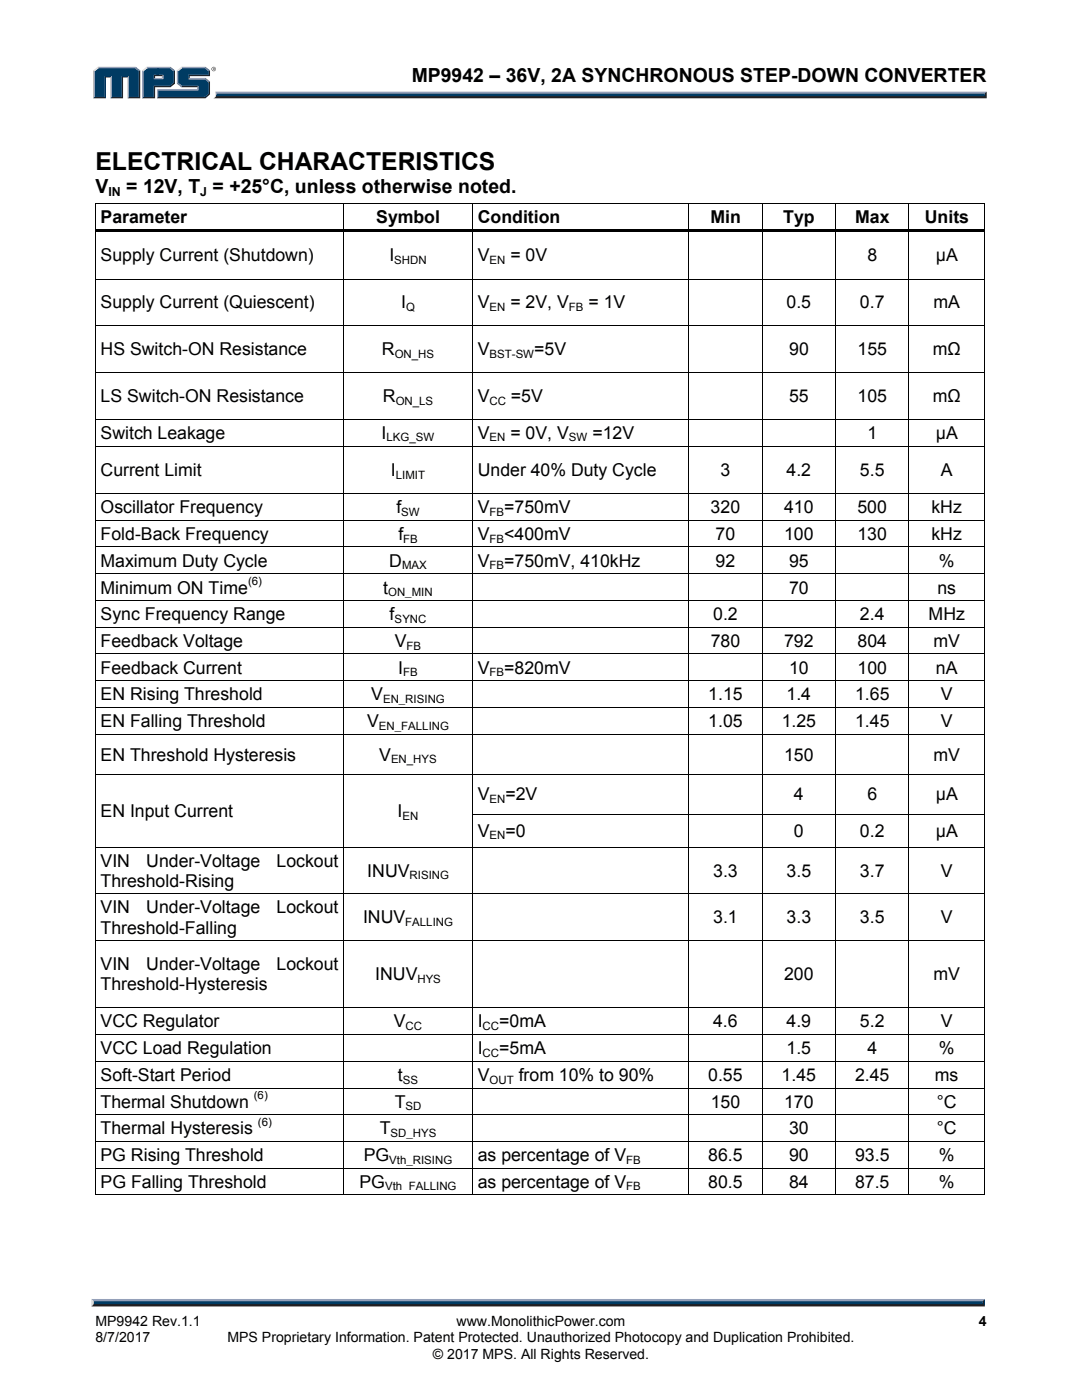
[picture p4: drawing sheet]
<svg xmlns="http://www.w3.org/2000/svg" width="216mm" height="279mm" viewBox="0 0 216 279" stroke-linecap="round" stroke-linejoin="round" font-family="sans-serif">
<path d="M43 18.3h153.9l-.4 .7h-153.4z" fill="#94a0b9"/>
<path d="M43.1 19h153.4l.4 .6h-154.3l.4-.2z" fill="#231f20"/>
<path d="M196.5 18.7l.4-.4v1.3l-.4-.4z" fill="#001339"/>
<path d="M43.2 18.7h153.3v.5h-153.4z" fill="#003b63"/>
<path d="M43 18.3l.2 .5a.79 .79 0 0 1-.6 .8 1.24 1.24 0 0 0 .4-1.3z" fill="#dcddde"/>
<path d="M30.7 15.8l.3-.3h1.3l.3 .3z" fill="#94a0b9"/>
<g fill="#003b63">
<path d="M18.9 14.2l.8-.6h7.2l.8 .6v5.2h-2v-4.2h-1.4v4.2h-2v-4.2h-1.4v4.2h-2z"/>
<path d="M28.6 14.2l.8-.6h2.2v1.3h-.9v.9h1.9v-.9h-1.3v-1.3h2.5l.8 .6v2.3l-.8 .6h-3.1v2.3h-2.1z"/>
<path d="M31.5 18h8.1v-.9h-3.3l-.8-.6v-2.3l.8-.6h4.5l.8 .6v.7h-4v.9h3.2l.8 .6v2.2l-.8 .8h-9.3z"/>
</g>
<path d="M36.2 13.5h4.8" fill="none" stroke="#94a0b9" stroke-width=".27"/>
<path d="M35.3 14l.9-.7 .2 .3-.8 .6z" fill="#dcddde"/>
<path d="M35.4 14v2.7" fill="none" stroke="#94a0b9" stroke-width=".27"/>
<path d="M35.3 16.7l.3-.2 .8 .6-.2 .3z" fill="#547194"/>
<path d="M36.2 17.3h3.4" fill="none" stroke="#001339" stroke-width=".27"/>
<g fill="#94a0b9">
<path d="M31.3 17.8h8v-.4l.3-.3v.9h-8z"/>
<path d="M31.3 17.8l.3 .2v1.4l-.3 .2z"/>
</g>
<path d="M37.6 14.9h4v-.7l.3-.2v1.2h-4v.3l-.3 .3z" fill="#001339"/>
<path d="M37.6 15.7h3.4" fill="none" stroke="#94a0b9" stroke-width=".27"/>
<path d="M41 15.5l.9 .8-.3 .1-.8-.6z" fill="#547194"/>
<g fill="#001339">
<path d="M31.3 19.6l.3-.2h9.2l.8-.8v-2.2l.3-.1v2.5l-.9 .8z"/>
<path d="M30.7 17.1h3.1l.8-.6v-2.3l.3-.2v2.7l-.9 .7h-3v2.2h-2.7l.3-.2h2.1z"/>
</g>
<path d="M34 13.3l.9 .7-.3 .2-.8-.6z" fill="#547194"/>
<path d="M29.2 13.5h4.8" fill="none" stroke="#94a0b9" stroke-width=".27"/>
<path d="M28.3 14l.9-.7 .2 .3-.8 .6z" fill="#dcddde"/>
<path d="M28.5 14v5.6" fill="none" stroke="#94a0b9" stroke-width=".27"/>
<path d="M32.3 15.2l.3-.3v.9l-.3-.3z" fill="#94a0b9"/>
<g fill="#001339">
<path d="M30.7 14.9h1.9l-.3 .3h-1.3v.3l-.3 .3z"/>
<path d="M27.7 14.2l.3-.2v5.6h-2.5l.2-.2h2z"/>
</g>
<path d="M27.1 13.3l.9 .7-.3 .2-.8-.6z" fill="#547194"/>
<path d="M19.5 13.5h7.6" fill="none" stroke="#94a0b9" stroke-width=".27"/>
<path d="M18.6 14l.9-.7 .2 .3-.8 .6z" fill="#dcddde"/>
<path d="M18.7 14v5.6" fill="none" stroke="#94a0b9" stroke-width=".27"/>
<path d="M20.9 15.2h1.4l-.3 .3h-.9v4.1h-2.5l.3-.2h2z" fill="#001339"/>
<path d="M22.2 15.2v4.4" fill="none" stroke="#94a0b9" stroke-width=".27"/>
<path d="M24.3 15.2h1.4l-.2 .3h-.9v4.1h-2.6l.3-.2h2z" fill="#001339"/>
<path d="M25.6 15.2v4.4" fill="none" stroke="#94a0b9" stroke-width=".27"/>
<path d="M41 13.3l.9 .7-.3 .2-.8-.6z" fill="#547194"/>
<g fill="#231f20">
<path d="M18.7 260h177.4l.4 .7h-178.3z"/>
<path d="M42.2 13.8a.45 .45 0 0 1 .9 0 .45 .45 0 0 1-.9 0zM42.3 13.8a.37 .37 0 0 0 .7 0 .37 .37 0 0 0-.7 0zM42.5 13.5l.3 .1v.4l-.2-.2-.1 .2zM42.6 13.6v.2l.1-.1z"/>
</g>
<path d="M18.3 259.2h178.2l-.4 .8h-177.4z" fill="#94a0b9"/>
<path d="M196.5 259.2v1.5l-.4-.4v-.6z" fill="#001339"/>
<path d="M18.7 259.7h177.4v.6h-177.4z" fill="#003b63"/>
<path d="M18.2 259.2l.5 .5v.6l-.5 .4z" fill="#dcddde"/>
<g fill="#000">
<path d="M19 40.5h.1v.7h-.1zM19 45.7h.1v1.1h-.1zM19 55.6h.1v.7h-.1zM19.1 45.7h49.4v.5h-49.4zM68.5 40.5h.1v.7h-.1zM68.5 46.2h.1v.6h-.1zM68.5 45.7h25.7v.5h-25.7zM68.5 55.6h.1v.7h-.1zM94.2 40.5h.2v.7h-.2zM94.2 46.2h.2v.6h-.2zM94.2 45.7h43.2v.5h-43.2zM94.2 55.6h.2v.7h-.2z"/>
<path d="M137.4 40.5h.1v.7h-.1zM137.4 46.2h.1v.6h-.1zM137.4 45.7h14.6v.5h-14.6zM137.4 55.6h.1v.7h-.1zM152 40.5h.2v.7h-.2zM152 46.2h.2v.6h-.2zM152 45.7h14.7v.5h-14.7zM152 55.6h.2v.7h-.2zM166.7 40.5h.1v.7h-.1zM166.7 46.2h.1v.6h-.1zM166.7 45.7h14.6v.5h-14.6zM166.7 55.6h.1v.7h-.1z"/>
<path d="M181.3 40.5h.2v.7h-.2zM181.3 46.2h.2v.6h-.2zM181.3 45.7h15.1v.5h-15.1zM181.3 55.6h.2v.7h-.2zM196.4 40.5h.2v.7h-.2zM196.4 40.5h.2v.1h-.2zM196.4 45.7h.2v1.1h-.2zM196.4 55.6h.2v.7h-.2zM19 64.8h.1v.7h-.1zM19 74.3h.1v.7h-.1zM68.5 64.8h.1v.7h-.1zM68.5 74.3h.1v.7h-.1z"/>
<path d="M94.2 64.8h.2v.7h-.2zM94.2 74.3h.2v.7h-.2zM137.4 64.8h.1v.7h-.1zM137.4 74.3h.1v.7h-.1zM152 64.8h.2v.7h-.2zM152 74.3h.2v.7h-.2zM166.7 64.8h.1v.7h-.1zM166.7 74.3h.1v.7h-.1zM181.3 64.8h.2v.7h-.2zM181.3 74.3h.2v.7h-.2zM196.4 64.8h.2v.7h-.2zM196.4 74.3h.2v.7h-.2z"/>
<path d="M19 83.6h.1v.7h-.1zM19 88.9h.1v.7h-.1zM19 98.5h.1v.7h-.1zM68.5 83.6h.1v.7h-.1zM68.5 88.9h.1v.7h-.1zM68.5 98.5h.1v.7h-.1zM94.2 83.6h.2v.7h-.2zM94.2 88.9h.2v.7h-.2zM94.2 98.5h.2v.7h-.2zM137.4 83.6h.1v.7h-.1zM137.4 88.9h.1v.7h-.1zM137.4 98.5h.1v.7h-.1z"/>
<path d="M152 83.6h.2v.7h-.2zM152 88.9h.2v.7h-.2zM152 98.5h.2v.7h-.2zM166.7 83.6h.1v.7h-.1zM166.7 88.9h.1v.7h-.1zM166.7 98.5h.1v.7h-.1zM181.3 83.6h.2v.7h-.2zM181.3 88.9h.2v.7h-.2zM181.3 98.5h.2v.7h-.2zM196.4 83.6h.2v.7h-.2zM196.4 88.9h.2v.7h-.2zM196.4 98.5h.2v.7h-.2z"/>
<path d="M19 103.8h.1v.7h-.1zM19 109.1h.1v.7h-.1zM19 114.4h.1v.7h-.1zM68.5 103.8h.1v.7h-.1zM68.5 109.1h.1v.7h-.1zM68.5 114.4h.1v.7h-.1zM94.2 103.8h.2v.7h-.2zM94.2 109.1h.2v.7h-.2zM94.2 114.4h.2v.7h-.2zM137.4 103.8h.1v.7h-.1zM137.4 109.1h.1v.7h-.1zM137.4 114.4h.1v.7h-.1z"/>
<path d="M152 103.8h.2v.7h-.2zM152 109.1h.2v.7h-.2zM152 114.4h.2v.7h-.2zM166.7 103.8h.1v.7h-.1zM166.7 109.1h.1v.7h-.1zM166.7 114.4h.1v.7h-.1zM181.3 103.8h.2v.7h-.2zM181.3 109.1h.2v.7h-.2zM181.3 114.4h.2v.7h-.2zM196.4 103.8h.2v.7h-.2zM196.4 109.1h.2v.7h-.2zM196.4 114.4h.2v.7h-.2z"/>
<path d="M19 119.8h.1v.7h-.1zM19 125.2h.1v.7h-.1zM19 130.4h.1v.7h-.1zM19 135.8h.1v.7h-.1zM68.5 119.8h.1v.7h-.1zM68.5 125.2h.1v.7h-.1zM68.5 130.4h.1v.7h-.1zM68.5 135.8h.1v.7h-.1zM94.2 119.8h.2v.7h-.2zM94.2 125.2h.2v.7h-.2zM94.2 130.4h.2v.7h-.2zM94.2 135.8h.2v.7h-.2z"/>
<path d="M137.4 119.8h.1v.7h-.1zM137.4 125.2h.1v.7h-.1zM137.4 130.4h.1v.7h-.1zM137.4 135.8h.1v.7h-.1zM152 119.8h.2v.7h-.2zM152 125.2h.2v.7h-.2zM152 130.4h.2v.7h-.2zM152 135.8h.2v.7h-.2zM166.7 119.8h.1v.7h-.1zM166.7 125.2h.1v.7h-.1zM166.7 130.4h.1v.7h-.1zM166.7 135.8h.1v.7h-.1z"/>
<path d="M181.3 119.8h.2v.7h-.2zM181.3 125.2h.2v.7h-.2zM181.3 130.4h.2v.7h-.2zM181.3 135.8h.2v.7h-.2zM196.4 119.8h.2v.7h-.2zM196.4 125.2h.2v.7h-.2zM196.4 130.4h.2v.7h-.2zM196.4 135.8h.2v.7h-.2zM19 141.1h.1v.7h-.1zM19 146.5h.1v.7h-.1zM19 154.5h.1v.7h-.1zM68.5 141.1h.1v.7h-.1z"/>
<path d="M68.5 146.5h.1v.7h-.1zM68.5 154.5h.1v.7h-.1zM94.2 141.1h.2v.7h-.2zM94.2 146.5h.2v.7h-.2zM94.2 154.5h.2v.7h-.2zM137.4 141.1h.1v.7h-.1zM137.4 146.5h.1v.7h-.1zM137.4 154.5h.1v.7h-.1zM152 141.1h.2v.7h-.2zM152 146.5h.2v.7h-.2zM152 154.5h.2v.7h-.2zM166.7 141.1h.1v.7h-.1z"/>
<path d="M166.7 146.5h.1v.7h-.1zM166.7 154.5h.1v.7h-.1zM181.3 141.1h.2v.7h-.2zM181.3 146.5h.2v.7h-.2zM181.3 154.5h.2v.7h-.2zM196.4 141.1h.2v.7h-.2zM196.4 146.5h.2v.7h-.2zM196.4 154.5h.2v.7h-.2zM19 162.4h.1v.7h-.1zM19 169h.1v.7h-.1zM19 178.3h.1v.7h-.1zM68.5 162.4h.1v.7h-.1z"/>
<path d="M68.5 169h.1v.7h-.1zM68.5 178.3h.1v.7h-.1zM94.2 162.4h.2v.7h-.2zM94.2 169h.2v.7h-.2zM94.2 178.3h.2v.7h-.2zM137.4 162.4h.1v.7h-.1zM137.4 169h.1v.7h-.1zM137.4 178.3h.1v.7h-.1zM152 162.4h.2v.7h-.2zM152 169h.2v.7h-.2zM152 178.3h.2v.7h-.2zM166.7 162.4h.1v.7h-.1z"/>
<path d="M166.7 169h.1v.7h-.1zM166.7 178.3h.1v.7h-.1zM181.3 162.4h.2v.7h-.2zM181.3 169h.2v.7h-.2zM181.3 178.3h.2v.7h-.2zM196.4 162.4h.2v.7h-.2zM196.4 169h.2v.7h-.2zM196.4 178.3h.2v.7h-.2zM19 187.6h.1v.7h-.1zM68.5 187.6h.1v.7h-.1zM94.2 187.6h.2v.7h-.2zM137.4 187.6h.1v.7h-.1z"/>
<path d="M152 187.6h.2v.7h-.2zM166.7 187.6h.1v.7h-.1zM181.3 187.6h.2v.7h-.2zM196.4 187.6h.2v.7h-.2zM19 201h.1v.7h-.1zM19 206.4h.1v.7h-.1zM19 211.8h.1v.6h-.1zM19 217.1h.1v.7h-.1zM68.5 201h.1v.7h-.1zM68.5 206.4h.1v.7h-.1zM68.5 211.8h.1v.6h-.1zM68.5 217.1h.1v.7h-.1z"/>
<path d="M94.2 201h.2v.7h-.2zM94.2 206.4h.2v.7h-.2zM94.2 211.8h.2v.6h-.2zM94.2 217.1h.2v.7h-.2zM137.4 201h.1v.7h-.1zM137.4 206.4h.1v.7h-.1zM137.4 211.8h.1v.6h-.1zM137.4 217.1h.1v.7h-.1zM152 201h.2v.7h-.2zM152 206.4h.2v.7h-.2zM152 211.8h.2v.6h-.2zM152 217.1h.2v.7h-.2z"/>
<path d="M166.7 201h.1v.7h-.1zM166.7 206.4h.1v.7h-.1zM166.7 211.8h.1v.6h-.1zM166.7 217.1h.1v.7h-.1zM181.3 201h.2v.7h-.2zM181.3 206.4h.2v.7h-.2zM181.3 211.8h.2v.6h-.2zM181.3 217.1h.2v.7h-.2zM196.4 201h.2v.7h-.2zM196.4 206.4h.2v.7h-.2zM196.4 211.8h.2v.6h-.2zM196.4 217.1h.2v.7h-.2z"/>
<path d="M19 222.4h.1v.7h-.1zM19 227.7h.1v.7h-.1zM19 233.1h.1v.7h-.1zM68.5 222.4h.1v.7h-.1zM68.5 227.7h.1v.7h-.1zM68.5 233.1h.1v.7h-.1zM94.2 222.4h.2v.7h-.2zM94.2 227.7h.2v.7h-.2zM94.2 233.1h.2v.7h-.2zM137.4 222.4h.1v.7h-.1zM137.4 227.7h.1v.7h-.1zM137.4 233.1h.1v.7h-.1z"/>
<path d="M152 222.4h.2v.7h-.2zM152 227.7h.2v.7h-.2zM152 233.1h.2v.7h-.2zM166.7 222.4h.1v.7h-.1zM166.7 227.7h.1v.7h-.1zM166.7 233.1h.1v.7h-.1zM181.3 222.4h.2v.7h-.2zM181.3 227.7h.2v.7h-.2zM181.3 233.1h.2v.7h-.2zM196.4 222.4h.2v.7h-.2zM196.4 227.7h.2v.7h-.2zM196.4 233.1h.2v.7h-.2z"/>
<path d="M196.4 238.4h.2v.1h-.2z"/>
</g>
<g fill="none" stroke="#000" stroke-width=".2">
<path d="M19 40.6h49.5M19 41.2v4.5M19 46.8v8.8M19 56.3v8.5M19.1 55.7h49.4M68.5 41.2v4.5M68.5 46.8v8.8M68.5 56.3v8.5M68.6 40.6h25.6M68.6 55.7h25.6M94.3 41.2v4.5M94.3 46.8v8.8"/>
<path d="M94.3 56.3v8.5M94.4 40.6h43M94.4 55.7h43M137.5 41.2v4.5M137.5 46.8v8.8M137.5 56.3v8.5M137.5 40.6h14.5M137.5 55.7h14.5M152.1 41.2v4.5M152.1 46.8v8.8M152.1 56.3v8.5M152.2 40.6h14.5"/>
<path d="M152.2 55.7h14.5M166.8 41.2v4.5M166.8 46.8v8.8M166.8 56.3v8.5M166.8 40.6h14.5M166.8 55.7h14.5M181.4 41.2v4.5M181.4 46.8v8.8M181.4 56.3v8.5M181.5 40.6h14.9M181.5 55.7h14.9M196.5 41.2v4.5"/>
<path d="M196.5 46.8v8.8M196.5 56.3v8.5M19 65.5v8.8M19 75v8.6M19.1 64.9h49.4M19.1 74.4h49.4M68.5 65.5v8.8M68.5 75v8.6M68.6 64.9h25.6M68.6 74.4h25.6M94.3 65.5v8.8M94.3 75v8.6"/>
<path d="M94.4 64.9h43M94.4 74.4h43M137.5 65.5v8.8M137.5 75v8.6M137.5 64.9h14.5M137.5 74.4h14.5M152.1 65.5v8.8M152.1 75v8.6M152.2 64.9h14.5M152.2 74.4h14.5M166.8 65.5v8.8M166.8 75v8.6"/>
<path d="M166.8 64.9h14.5M166.8 74.4h14.5M181.4 65.5v8.8M181.4 75v8.6M181.5 64.9h14.9M181.5 74.4h14.9M196.5 65.5v8.8M196.5 75v8.6M19 84.3v4.6M19 89.6v8.9M19 99.2v4.6M19.1 83.7h49.4"/>
<path d="M19.1 89h49.4M19.1 98.6h49.4M68.5 84.3v4.6M68.5 89.6v8.9M68.5 99.2v4.6M68.6 83.7h25.6M68.6 89h25.6M68.6 98.6h25.6M94.3 84.3v4.6M94.3 89.6v8.9M94.3 99.2v4.6M94.4 83.7h43"/>
<path d="M94.4 89h43M94.4 98.6h43M137.5 84.3v4.6M137.5 89.6v8.9M137.5 99.2v4.6M137.5 83.7h14.5M137.5 89h14.5M137.5 98.6h14.5M152.1 84.3v4.6M152.1 89.6v8.9M152.1 99.2v4.6M152.2 83.7h14.5"/>
<path d="M152.2 89h14.5M152.2 98.6h14.5M166.8 84.3v4.6M166.8 89.6v8.9M166.8 99.2v4.6M166.8 83.7h14.5M166.8 89h14.5M166.8 98.6h14.5M181.4 84.3v4.6M181.4 89.6v8.9M181.4 99.2v4.6M181.5 83.7h14.9"/>
<path d="M181.5 89h14.9M181.5 98.6h14.9M196.5 84.3v4.6M196.5 89.6v8.9M196.5 99.2v4.6M19 104.5v4.6M19 109.8v4.6M19 115.1v4.7M19.1 103.9h49.4M19.1 109.2h49.4M19.1 114.5h49.4M19.1 119.9h49.4"/>
<path d="M68.5 104.5v4.6M68.5 109.8v4.6M68.5 115.1v4.7M68.6 103.9h25.6M68.6 109.2h25.6M68.6 114.5h25.6M68.6 119.9h25.6M94.3 104.5v4.6M94.3 109.8v4.6M94.3 115.1v4.7M94.4 103.9h43M94.4 109.2h43"/>
<path d="M94.4 114.5h43M94.4 119.9h43M137.5 104.5v4.6M137.5 109.8v4.6M137.5 115.1v4.7M137.5 103.9h14.5M137.5 109.2h14.5M137.5 114.5h14.5M137.5 119.9h14.5M152.1 104.5v4.6M152.1 109.8v4.6M152.1 115.1v4.7"/>
<path d="M152.2 103.9h14.5M152.2 109.2h14.5M152.2 114.5h14.5M152.2 119.9h14.5M166.8 104.5v4.6M166.8 109.8v4.6M166.8 115.1v4.7M166.8 103.9h14.5M166.8 109.2h14.5M166.8 114.5h14.5M166.8 119.9h14.5M181.4 104.5v4.6"/>
<path d="M181.4 109.8v4.6M181.4 115.1v4.7M181.5 103.9h14.9M181.5 109.2h14.9M181.5 114.5h14.9M181.5 119.9h14.9M196.5 104.5v4.6M196.5 109.8v4.6M196.5 115.1v4.7M19 120.5v4.7M19 125.9v4.5M19 131.1v4.7"/>
<path d="M19 136.5v4.6M19.1 125.2h49.4M19.1 130.5h49.4M19.1 135.9h49.4M68.5 120.5v4.7M68.5 125.9v4.5M68.5 131.1v4.7M68.5 136.5v4.6M68.6 125.2h25.6M68.6 130.5h25.6M68.6 135.9h25.6M94.3 120.5v4.7"/>
<path d="M94.3 125.9v4.5M94.3 131.1v4.7M94.3 136.5v4.6M94.4 125.2h43M94.4 130.5h43M94.4 135.9h43M137.5 120.5v4.7M137.5 125.9v4.5M137.5 131.1v4.7M137.5 136.5v4.6M137.5 125.2h14.5M137.5 130.5h14.5"/>
<path d="M137.5 135.9h14.5M152.1 120.5v4.7M152.1 125.9v4.5M152.1 131.1v4.7M152.1 136.5v4.6M152.2 125.2h14.5M152.2 130.5h14.5M152.2 135.9h14.5M166.8 120.5v4.7M166.8 125.9v4.5M166.8 131.1v4.7M166.8 136.5v4.6"/>
<path d="M166.8 125.2h14.5M166.8 130.5h14.5M166.8 135.9h14.5M181.4 120.5v4.7M181.4 125.9v4.5M181.4 131.1v4.7M181.4 136.5v4.6M181.5 125.2h14.9M181.5 130.5h14.9M181.5 135.9h14.9M196.5 120.5v4.7M196.5 125.9v4.5"/>
<path d="M196.5 131.1v4.7M196.5 136.5v4.6M19 141.8v4.7M19 147.2v7.3M19 155.2v7.2M19.1 141.2h49.4M19.1 146.6h49.4M19.1 154.5h49.4M68.5 141.8v4.7M68.5 147.2v7.3M68.5 155.2v7.2M68.6 141.2h25.6"/>
<path d="M68.6 146.6h25.6M68.6 154.5h25.6M94.3 141.8v4.7M94.3 147.2v7.3M94.3 155.2v7.2M94.4 141.2h43M94.4 146.6h43M94.4 154.5h43M137.5 141.8v4.7M137.5 147.2v7.3M137.5 155.2v7.2M137.5 141.2h14.5"/>
<path d="M137.5 146.6h14.5M137.5 154.5h14.5M152.1 141.8v4.7M152.1 147.2v7.3M152.1 155.2v7.2M152.2 141.2h14.5M152.2 146.6h14.5M152.2 154.5h14.5M166.8 141.8v4.7M166.8 147.2v7.3M166.8 155.2v7.2M166.8 141.2h14.5"/>
<path d="M166.8 146.6h14.5M166.8 154.5h14.5M181.4 141.8v4.7M181.4 147.2v7.3M181.4 155.2v7.2M181.5 141.2h14.9M181.5 146.6h14.9M181.5 154.5h14.9M196.5 141.8v4.7M196.5 147.2v7.3M196.5 155.2v7.2M19 163.1v5.9"/>
<path d="M19 169.7v8.6M19 179v8.6M19.1 169.1h49.4M19.1 178.4h49.4M68.5 163.1v5.9M68.5 169.7v8.6M68.5 179v8.6M68.6 169.1h25.6M68.6 178.4h25.6M94.3 163.1v5.9M94.3 169.7v8.6M94.3 179v8.6"/>
<path d="M94.4 162.5h43M94.4 169.1h43M94.4 178.4h43M137.5 163.1v5.9M137.5 169.7v8.6M137.5 179v8.6M137.5 162.5h14.5M137.5 169.1h14.5M137.5 178.4h14.5M152.1 163.1v5.9M152.1 169.7v8.6M152.1 179v8.6"/>
<path d="M152.2 162.5h14.5M152.2 169.1h14.5M152.2 178.4h14.5M166.8 163.1v5.9M166.8 169.7v8.6M166.8 179v8.6M166.8 162.5h14.5M166.8 169.1h14.5M166.8 178.4h14.5M181.4 163.1v5.9M181.4 169.7v8.6M181.4 179v8.6"/>
<path d="M181.5 162.5h14.9M181.5 169.1h14.9M181.5 178.4h14.9M196.5 163.1v5.9M196.5 169.7v8.6M196.5 179v8.6M19 188.3v12.7M19.1 187.7h49.4M68.5 188.3v12.7M68.6 187.7h25.6M94.3 188.3v12.7M94.4 187.7h43"/>
<path d="M137.5 188.3v12.7M137.5 187.7h14.5M152.1 188.3v12.7M152.2 187.7h14.5M166.8 188.3v12.7M166.8 187.7h14.5M181.4 188.3v12.7M181.5 187.7h14.9M196.5 188.3v12.7M19 201.7v4.7M19 207.1v4.7M19 212.4v4.7"/>
<path d="M19 217.8v4.6M19.1 201.1h49.4M19.1 206.5h49.4M19.1 211.8h49.4M19.1 217.2h49.4M68.5 201.7v4.7M68.5 207.1v4.7M68.5 212.4v4.7M68.5 217.8v4.6M68.6 201.1h25.6M68.6 206.5h25.6M68.6 211.8h25.6"/>
<path d="M68.6 217.2h25.6M94.3 201.7v4.7M94.3 207.1v4.7M94.3 212.4v4.7M94.3 217.8v4.6M94.4 201.1h43M94.4 206.5h43M94.4 211.8h43M94.4 217.2h43M137.5 201.7v4.7M137.5 207.1v4.7M137.5 212.4v4.7"/>
<path d="M137.5 217.8v4.6M137.5 201.1h14.5M137.5 206.5h14.5M137.5 211.8h14.5M137.5 217.2h14.5M152.1 201.7v4.7M152.1 207.1v4.7M152.1 212.4v4.7M152.1 217.8v4.6M152.2 201.1h14.5M152.2 206.5h14.5M152.2 211.8h14.5"/>
<path d="M152.2 217.2h14.5M166.8 201.7v4.7M166.8 207.1v4.7M166.8 212.4v4.7M166.8 217.8v4.6M166.8 201.1h14.5M166.8 206.5h14.5M166.8 211.8h14.5M166.8 217.2h14.5M181.4 201.7v4.7M181.4 207.1v4.7M181.4 212.4v4.7"/>
<path d="M181.4 217.8v4.6M181.5 201.1h14.9M181.5 206.5h14.9M181.5 211.8h14.9M181.5 217.2h14.9M196.5 201.7v4.7M196.5 207.1v4.7M196.5 212.4v4.7M196.5 217.8v4.6M19 238.4h49.5M19 223.1v4.6M19 228.4v4.7"/>
<path d="M19 233.8v4.7M19.1 222.5h49.4M19.1 227.8h49.4M19.1 233.2h49.4M68.5 223.1v4.6M68.5 228.4v4.7M68.5 233.8v4.7M68.6 222.5h25.6M68.6 227.8h25.6M68.6 233.2h25.6M68.6 238.4h25.6M94.3 223.1v4.6"/>
<path d="M94.3 228.4v4.7M94.3 233.8v4.7M94.4 222.5h43M94.4 227.8h43M94.4 233.2h43M94.4 238.4h43M137.5 223.1v4.6M137.5 228.4v4.7M137.5 233.8v4.7M137.5 222.5h14.5M137.5 227.8h14.5M137.5 233.2h14.5"/>
<path d="M137.5 238.4h14.5M152.1 223.1v4.6M152.1 228.4v4.7M152.1 233.8v4.7M152.2 222.5h14.5M152.2 227.8h14.5M152.2 233.2h14.5M152.2 238.4h14.5M166.8 223.1v4.6M166.8 228.4v4.7M166.8 233.8v4.7M166.8 222.5h14.5"/>
<path d="M166.8 227.8h14.5M166.8 233.2h14.5M166.8 238.4h14.5M181.4 223.1v4.6M181.4 228.4v4.7M181.4 233.8v4.7M181.5 222.5h14.9M181.5 227.8h14.9M181.5 233.2h14.9M181.5 238.4h14.9M196.5 223.1v4.6M196.5 228.4v4.7"/>
<path d="M196.5 233.8v4.7"/>
</g>
<text font-size="4.9" x="19" y="33.9">ELECTRICAL CHARACTERISTICS</text>
<g font-size="3.9">
<text x="82.1" y="16.3">MP9942 – 36V, 2A SYNCHRONOUS STEP-DOWN CONVERTER</text>
<text x="19" y="38.6">V</text>
<text x="25.2" y="38.6">= 12V, T = +25°C, unless otherwise noted.</text>
</g>
<g font-size="3.5">
<text x="20.1" y="44.4">Parameter</text>
<text x="75.1" y="44.4">Symbol</text>
<text x="95.3" y="44.4">Condition</text>
<text x="141.7" y="44.4">Min</text>
<text x="156.3" y="44.4">Typ</text>
<text x="170.6" y="44.4">Max</text>
<text x="184.5" y="44.4">Units</text>
<text x="20.1" y="52.2">Supply Current (Shutdown)</text>
<text x="77.7" y="52.2">I</text>
<text x="95.3" y="52.2">V</text>
<text x="101.8" y="52.2">= 0V</text>
<text x="173.1" y="52.2">8</text>
<text x="186.7" y="52.2">μA</text>
<text x="20.1" y="61.5">Supply Current (Quiescent)</text>
<text x="80" y="61.5">I</text>
<text x="95.3" y="61.5">V</text>
<text x="101.8" y="61.5">= 2V, V</text>
<text x="117.4" y="61.5">= 1V</text>
<text x="156.9" y="61.5">0.5</text>
<text x="171.6" y="61.5">0.7</text>
<text x="186.3" y="61.5">mA</text>
<text x="20.1" y="70.9">HS Switch-ON Resistance</text>
<text x="76.2" y="70.9">R</text>
<text x="95.3" y="70.9">V</text>
<text x="106.6" y="70.9">=5V</text>
<text x="157.5" y="70.9">90</text>
<text x="171.1" y="70.9">155</text>
<text x="186.1" y="70.9">mΩ</text>
<text x="20.1" y="80.3">LS Switch-ON Resistance</text>
<text x="76.4" y="80.3">R</text>
<text x="95.3" y="80.3">V</text>
<text x="102" y="80.3">=5V</text>
<text x="157.5" y="80.3">55</text>
<text x="171.1" y="80.3">105</text>
<text x="186.1" y="80.3">mΩ</text>
<text x="20.1" y="87.6">Switch Leakage</text>
<text x="76.2" y="87.6">I</text>
<text x="95.3" y="87.6">V</text>
<text x="101.8" y="87.6">= 0V, V</text>
<text x="118.2" y="87.6">=12V</text>
<text x="173.1" y="87.6">1</text>
<text x="186.7" y="87.6">μA</text>
<text x="20.1" y="95">Current Limit</text>
<text x="78" y="95">I</text>
<text x="95.3" y="95">Under 40% Duty Cycle</text>
<text x="143.8" y="95">3</text>
<text x="156.9" y="95">4.2</text>
<text x="171.6" y="95">5.5</text>
<text x="187.7" y="95">A</text>
<text x="20.1" y="102.5">Oscillator Frequency</text>
<text x="20.1" y="107.8">Fold-Back Frequency</text>
<text x="79.1" y="102.5">f</text>
<text x="79.5" y="107.8">f</text>
<text x="95.3" y="102.5">V</text>
<text x="95.3" y="107.8">V</text>
<text x="100.6" y="102.5">=750mV</text>
<text x="100.6" y="107.8">&lt;400mV</text>
<text x="141.8" y="102.5">320</text>
<text x="142.8" y="107.8">70</text>
<text x="156.4" y="102.5">410</text>
<text x="156.4" y="107.8">100</text>
<text x="171.1" y="102.5">500</text>
<text x="171.1" y="107.8">130</text>
<text x="185.9" y="102.5">kHz</text>
<text x="185.9" y="107.8">kHz</text>
<text x="20.1" y="113.1">Maximum Duty Cycle</text>
<text x="77.7" y="113.1">D</text>
<text x="95.3" y="113.1">V</text>
<text x="100.6" y="113.1">=750mV, 410kHz</text>
<text x="142.8" y="113.1">92</text>
<text x="157.4" y="113.1">95</text>
<text x="187.3" y="113.1">%</text>
<text x="20.1" y="118.4">Minimum ON Time</text>
<text x="76.5" y="118.4">t</text>
<text x="157.5" y="118.4">70</text>
<text x="187" y="118.4">ns</text>
<text x="20.1" y="123.8">Sync Frequency Range</text>
<text x="77.8" y="123.8">f</text>
<text x="142.3" y="123.8">0.2</text>
<text x="171.6" y="123.8">2.4</text>
<text x="185.3" y="123.8">MHz</text>
<text x="20.1" y="129.1">Feedback Voltage</text>
<text x="78.8" y="129.1">V</text>
<text x="141.8" y="129.1">780</text>
<text x="156.5" y="129.1">792</text>
<text x="171.1" y="129.1">804</text>
<text x="186.3" y="129.1">mV</text>
<text x="20.1" y="134.4">Feedback Current</text>
<text x="79.5" y="134.4">I</text>
<text x="95.3" y="134.4">V</text>
<text x="100.6" y="134.4">=820mV</text>
<text x="157.5" y="134.4">10</text>
<text x="171.1" y="134.4">100</text>
<text x="186.7" y="134.4">nA</text>
<text x="20.1" y="139.8">EN Rising Threshold</text>
<text x="74.1" y="139.8">V</text>
<text x="141.3" y="139.8">1.15</text>
<text x="157" y="139.8">1.4</text>
<text x="170.6" y="139.8">1.65</text>
<text x="187.7" y="139.8">V</text>
<text x="20.1" y="145.1">EN Falling Threshold</text>
<text x="73.2" y="145.1">V</text>
<text x="141.3" y="145.1">1.05</text>
<text x="156" y="145.1">1.25</text>
<text x="170.6" y="145.1">1.45</text>
<text x="187.7" y="145.1">V</text>
<text x="20.1" y="151.8">EN Threshold Hysteresis</text>
<text x="75.7" y="151.8">V</text>
<text x="156.5" y="151.8">150</text>
<text x="186.3" y="151.8">mV</text>
<text x="95.3" y="159.7">V</text>
<text x="100.9" y="159.7">=2V</text>
<text x="158.4" y="159.7">4</text>
<text x="173.1" y="159.7">6</text>
<text x="186.7" y="159.7">μA</text>
<text x="20.1" y="163">EN Input Current</text>
<text x="79.3" y="163">I</text>
<text x="95.3" y="167">V</text>
<text x="100.9" y="167">=0</text>
<text x="158.4" y="167">0</text>
<text x="171.6" y="167">0.2</text>
<text x="186.7" y="167">μA</text>
<text x="20.1" y="173">VIN</text>
<text x="29.2" y="173">Under-Voltage</text>
<text x="55.2" y="173">Lockout</text>
<text x="20.1" y="177">Threshold-Rising</text>
<text x="73.3" y="175">INUV</text>
<text x="142.3" y="175">3.3</text>
<text x="157" y="175">3.5</text>
<text x="171.6" y="175">3.7</text>
<text x="187.7" y="175">V</text>
<text x="20.1" y="182.2">VIN</text>
<text x="29.2" y="182.2">Under-Voltage</text>
<text x="55.2" y="182.2">Lockout</text>
<text x="72.4" y="184.3">INUV</text>
<text x="142.3" y="184.3">3.1</text>
<text x="157" y="184.3">3.3</text>
<text x="171.6" y="184.3">3.5</text>
<text x="187.7" y="184.3">V</text>
<text x="20.1" y="186.3">Threshold-Falling</text>
<text x="20.1" y="193.6">VIN</text>
<text x="20.1" y="197.7">Threshold-Hysteresis</text>
<text x="29.2" y="193.6">Under-Voltage</text>
<text x="55.2" y="193.6">Lockout</text>
<text x="74.9" y="195.6">INUV</text>
<text x="156.5" y="195.6">200</text>
<text x="186.3" y="195.6">mV</text>
<text x="20.1" y="205">VCC Regulator</text>
<text x="78.6" y="205">V</text>
<text x="95.3" y="205">I</text>
<text x="99.6" y="205">=0mA</text>
<text x="142.3" y="205">4.6</text>
<text x="156.9" y="205">4.9</text>
<text x="171.6" y="205">5.2</text>
<text x="187.7" y="205">V</text>
<text x="20.1" y="210.4">VCC Load Regulation</text>
<text x="20.1" y="215.8">Soft-Start Period</text>
<text x="79.4" y="215.8">t</text>
<text x="95.3" y="215.8">V</text>
<text x="95.3" y="210.4">I</text>
<text x="99.6" y="210.4">=5mA</text>
<text x="103.5" y="215.8">from 10% to 90%</text>
<text x="141.3" y="215.8">0.55</text>
<text x="156" y="215.8">1.45</text>
<text x="156.9" y="210.4">1.5</text>
<text x="170.6" y="215.8">2.45</text>
<text x="173.1" y="210.4">4</text>
<text x="186.5" y="215.8">ms</text>
<text x="187.3" y="210.4">%</text>
<text x="20.1" y="221.1">Thermal Shutdown</text>
<text x="78.8" y="221.1">T</text>
<text x="141.8" y="221.1">150</text>
<text x="156.5" y="221.1">170</text>
<text x="186.9" y="221.1">°C</text>
<text x="20.1" y="226.4">Thermal Hysteresis</text>
<text x="75.8" y="226.4">T</text>
<text x="157.5" y="226.4">30</text>
<text x="186.9" y="226.4">°C</text>
<text x="20.1" y="231.7">PG Rising Threshold</text>
<text x="72.6" y="231.7">PG</text>
<text x="95.3" y="231.7">as percentage of V</text>
<text x="141.3" y="231.7">86.5</text>
<text x="157.5" y="231.7">90</text>
<text x="170.6" y="231.7">93.5</text>
<text x="187.3" y="231.7">%</text>
<text x="20.1" y="237">PG Falling Threshold</text>
<text x="71.7" y="237">PG</text>
<text x="95.3" y="237">as percentage of V</text>
<text x="141.3" y="237">80.5</text>
<text x="157.5" y="237">84</text>
<text x="170.6" y="237">87.5</text>
<text x="187.3" y="237">%</text>
</g>
<g font-size="2.8">
<text x="19" y="267.9">8/7/2017</text>
<text x="19" y="264.6">MP9942 Rev.1.1</text>
<text x="45.4" y="267.9">MPS Proprietary Information. Patent Protected. Unauthorized Photocopy and Duplication Prohibited.</text>
<text x="91.1" y="264.6">www.MonolithicPower.com</text>
<text x="195.3" y="264.6">4</text>
<text x="86.4" y="271.1">© 2017 MPS. All Rights Reserved.</text>
</g>
<g font-size="2.5">
<text x="21.6" y="39.1">IN</text>
<text x="40" y="39.1">J</text>
</g>
<g font-size="2.3">
<text x="78.7" y="52.7">SHDN</text>
<text x="97.7" y="52.7">EN</text>
<text x="81" y="62.1">Q</text>
<text x="97.7" y="62.1">EN</text>
<text x="113.5" y="62.1">FB</text>
<text x="78.8" y="71.4">ON_HS</text>
<text x="97.7" y="71.4">BST-SW</text>
<text x="79" y="80.8">ON_LS</text>
<text x="97.7" y="80.8">CC</text>
<text x="77.1" y="88.1">LKG_SW</text>
<text x="97.7" y="88.1">EN</text>
<text x="113.5" y="88.1">SW</text>
<text x="79" y="95.5">LIMIT</text>
<text x="80.1" y="103">SW</text>
<text x="97.7" y="103">FB</text>
<text x="80.2" y="113.6">MAX</text>
<text x="80.5" y="108.3">FB</text>
<text x="97.7" y="108.3">FB</text>
<text x="97.7" y="113.6">FB</text>
<text x="49.5" y="116.7">(6)</text>
<text x="77.4" y="119">ON_MIN</text>
<text x="78.7" y="124.3">SYNC</text>
<text x="81.1" y="129.6">FB</text>
<text x="80.5" y="135">FB</text>
<text x="97.7" y="135">FB</text>
<text x="76.4" y="140.3">EN_RISING</text>
<text x="75.6" y="145.7">EN_FALLING</text>
<text x="78" y="152.3">EN_HYS</text>
<text x="97.7" y="160.3">EN</text>
<text x="80.3" y="163.6">EN</text>
<text x="97.7" y="167.5">EN</text>
<text x="81.7" y="175.5">RISING</text>
<text x="80.9" y="184.8">FALLING</text>
<text x="83.3" y="196.2">HYS</text>
<text x="80.9" y="205.5">CC</text>
<text x="96.3" y="205.5">CC</text>
<text x="96.3" y="210.9">CC</text>
<text x="50.7" y="219.3">(6)</text>
<text x="80.4" y="216.3">SS</text>
<text x="80.9" y="221.6">SD</text>
<text x="97.7" y="216.3">OUT</text>
<text x="51.5" y="224.6">(6)</text>
<text x="77.9" y="226.9">SD_HYS</text>
<text x="77.7" y="232.3">Vth_RISING</text>
<text x="124.9" y="232.3">FB</text>
<text x="76.9" y="237.6">Vth FALLING</text>
<text x="124.9" y="237.6">FB</text>
</g>
</svg>
